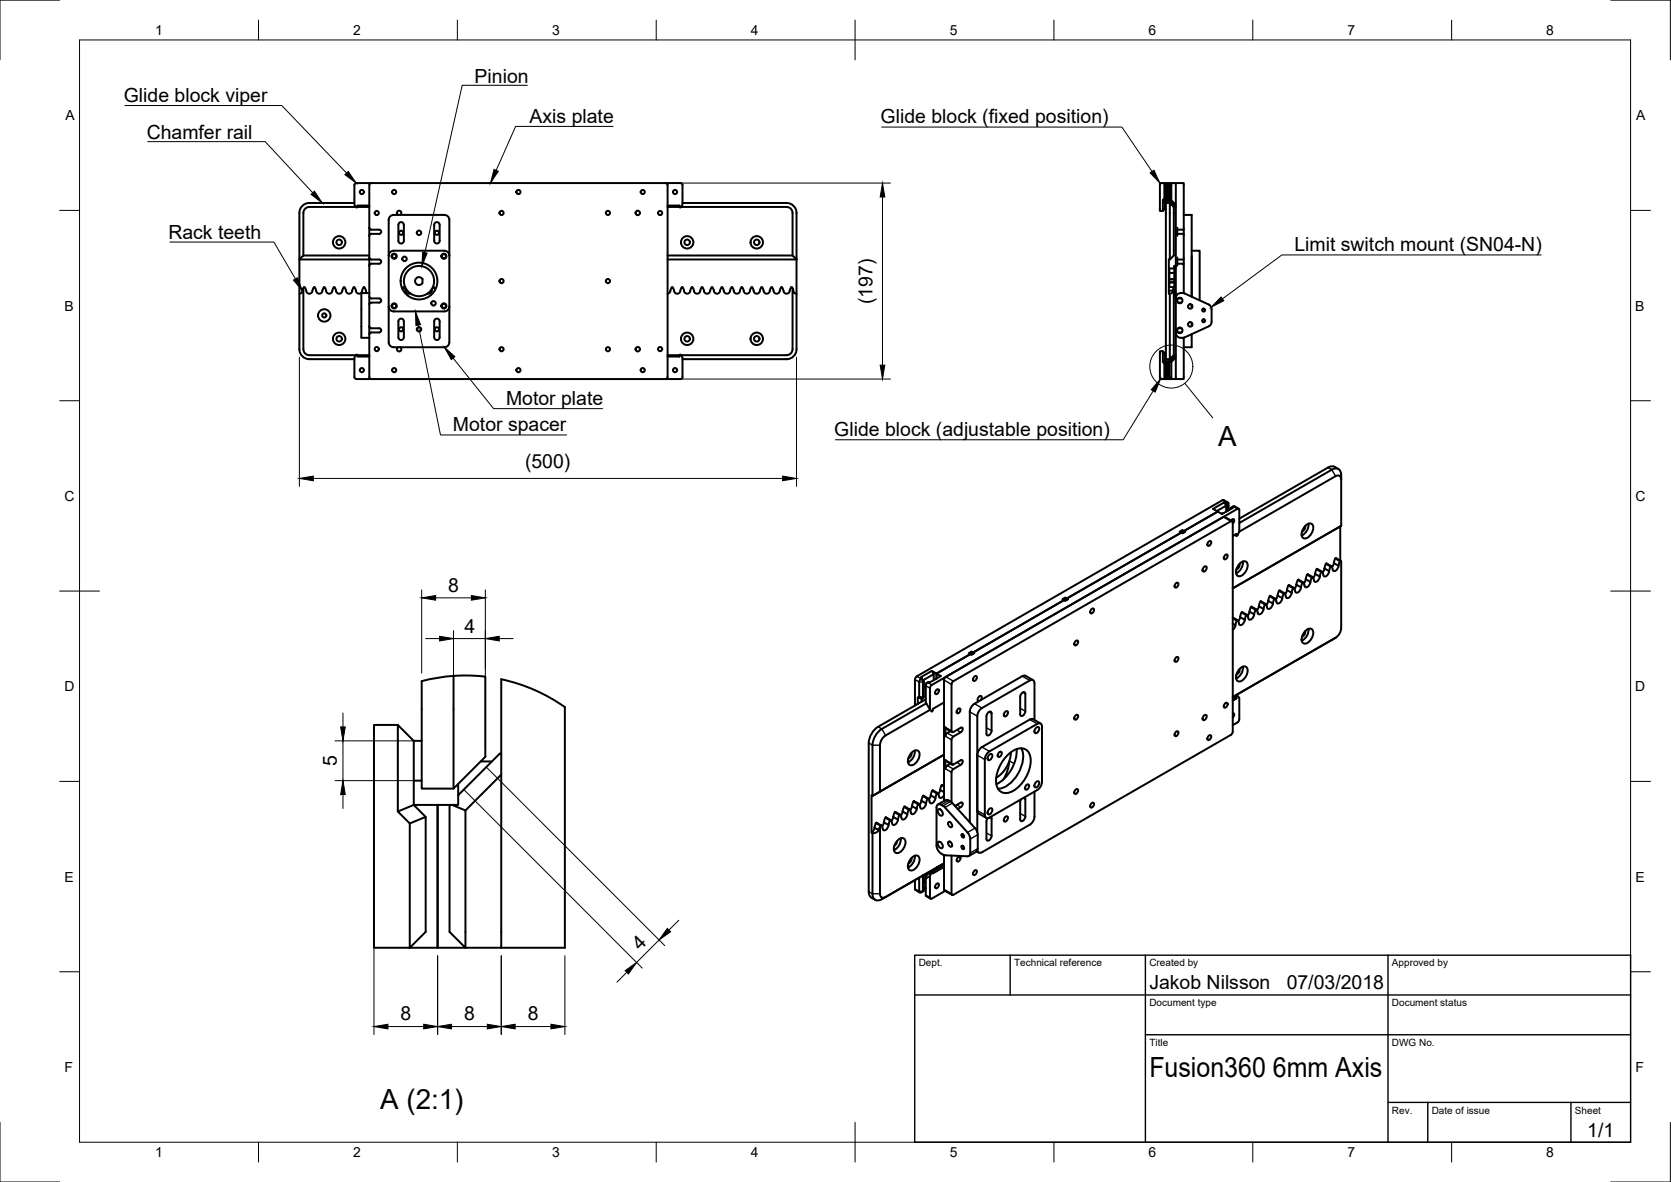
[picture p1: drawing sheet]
<svg xmlns="http://www.w3.org/2000/svg" width="420mm" height="297mm" viewBox="0 0 420 297" stroke-linecap="round" stroke-linejoin="round" font-family="sans-serif">
<!-- layer: Visible -->
<g fill="none" stroke="#000" stroke-width=".5">
<path d="M89.1 51h-11.3a2.5 2.5 0 0 0-2.5 2.5v11.7l1-1M89.5 52h-11.7a1.5 1.5 0 0 0-1.5 1.5v10.7M89.9 52h3M92.9 51.7h-3v.4h-.3l-.5-.7v-4.9l.3-.4h82l.2 .4v4.9l-.5 .7h-.2v-.4h-3M92.9 57.2v.3l.5 .2h1.9a.52 .52 0 0 1 .6 .5 .52 .52 0 0 1-.6 .6h-1.9h-.3l-.2 .5M93.4 46l-.5 .3v.2v27.2M98 54.5l1-.5h12.7a1.25 1.25 0 0 1 1.3 1.3v30.7a1.25 1.25 0 0 1-1.3 1.3h-12.7a1.25 1.25 0 0 1-1.3-1.3v-30.7zM100.1 54a.56 .56 0 0 1-.2-.8 .56 .56 0 0 1 .9 0 .56 .56 0 0 1-.2 .8M100.4 56a.69 .69 0 0 1 .7-.1 .69 .69 0 0 1 .4 .6v4a.69 .69 0 0 1-.6 .7 .69 .69 0 0 1-.7-.7v-4zM109.4 56a.69 .69 0 0 1 .7-.1 .69 .69 0 0 1 .4 .6v4a.69 .69 0 0 1-.6 .7 .69 .69 0 0 1-.7-.7v-4zM167.4 46l.4 .3 .1 .2v48.3l-.1 .2-.4 .3M167.9 52h3"/>
<path d="M171.2 52h26.6a1.5 1.5 0 0 1 1.5 1.5v10.7l1 1M171.6 51h26.2a2.5 2.5 0 0 1 2.5 2.5v11.7M292.8 49.9l-.4 .4v2.7l.5-.5v-2h.7v-4.5h-.8l.5 .5v3.6l-.5-.2v-3.9h-1.2v7h.8M292.9 51.3h.2M292.9 52.5h.2M293.3 50.1l-.4 .4-.5-.2M294 50.5h-.4v-4.5h2v5.4M294 46.5l.5-.5v4.3l-.4 .2zM294.1 51l1 1v12.2l-1 1zM294.1 51h-1v39.3h1M294.3 50.8v.4M294.5 50.3l1.1 1.1v.7l-1.3-1.3v-.3h-.2"/>
<path d="M295 51.9h.3M295.6 46h2v11.7M295.6 52.1v37.1M296 57.7h1.6M296 58.8h1.6M296 57.2v2.1M297.6 57.7v1.1M297.6 58.8v6.4M297.6 54h2v20.6v-10.3M75.3 73.8l.6-.3 .4-1.1v15.4a1.5 1.5 0 0 0 1.5 1.5h11.7M76.3 72.4l.3-.2 .4 .8a.79 .79 0 0 0 .8 .8 .79 .79 0 0 0 .8-.8l.4-.9 .5 .9a.79 .79 0 0 0 .8 .8 .79 .79 0 0 0 .8-.8l.4-.9 .5 .9a.79 .79 0 0 0 .8 .8 .79 .79 0 0 0 .8-.8l.4-.9 .5 .9a.79 .79 0 0 0 .8 .8 .79 .79 0 0 0 .8-.8l.4-.9 .5 .9a.79 .79 0 0 0 .8 .8 .79 .79 0 0 0 .8-.8l.4-.9 .5 .9a.79 .79 0 0 0 .8 .8 .79 .79 0 0 0 .8-.8l.3-.8h.2l.7 1.4M76.3 64.2h16.6"/>
<path d="M92.9 65.2h-17.6v22.6a2.5 2.5 0 0 0 2.5 2.5h11.3M92.9 73.7v21.1v.2l.5 .3M92.9 73.6h-2v11.3h2M92.9 64.7v.3l.5 .2h1.9a.52 .52 0 0 1 .6 .5 .52 .52 0 0 1-.6 .6h-1.9h-.3l-.2 .5M92.9 74.5v.2l.5 .3h1.9a.52 .52 0 0 1 .6 .5 .52 .52 0 0 1-.6 .5h-1.9l-.3 .1-.2 .4M97.7 77a1.25 1.25 0 0 0 1.3 1.3h12.7a1.25 1.25 0 0 0 1.3-1.3M101.2 72.6l.4-.5 .4 .8a.98 .98 0 0 0 1.1 .8M104.6 70a1 1 0 0 1 1.6 .2v.9a1 1 0 0 1-1.4 .3 1 1 0 0 1-.2-1.4zM109.4 72.8l-.4-.7-.4 .8a1.01 1.01 0 0 1-1.1 .9M113 64.3a1.25 1.25 0 0 0-1.3-1.3h-12.7a1.25 1.25 0 0 0-1.3 1.3M167.9 65.2h32.4M167.9 64.2h31.4"/>
<path d="M199.3 72.4l-.4-.2-.3 .8a.79 .79 0 0 1-.8 .8 .79 .79 0 0 1-.8-.8l-.5-.9-.4 .9a.79 .79 0 0 1-.8 .8 .79 .79 0 0 1-.8-.8l-.5-.9-.4 .9a.79 .79 0 0 1-.8 .8 .79 .79 0 0 1-.8-.8l-.5-.9-.4 .9a.79 .79 0 0 1-.8 .8 .79 .79 0 0 1-.8-.8l-.5-.9-.4 .9a.79 .79 0 0 1-.8 .8 .79 .79 0 0 1-.8-.8l-.5-.9-.4 .9a.79 .79 0 0 1-.8 .8 .79 .79 0 0 1-.8-.8l-.5-.9-.4 .9a.79 .79 0 0 1-.8 .8 .79 .79 0 0 1-.8-.8l-.5-.9-.4 .9a.79 .79 0 0 1-.8 .8 .79 .79 0 0 1-.8-.8l-.5-.9-.4 .9a.79 .79 0 0 1-.8 .8 .79 .79 0 0 1-.8-.8l-.5-.9-.4 .9a.79 .79 0 0 1-.8 .8 .79 .79 0 0 1-.8-.8l-.5-.9-.4 .9a.79 .79 0 0 1-.8 .8 .79 .79 0 0 1-.8-.8l-.5-.9-.4 .9a.79 .79 0 0 1-.8 .8 .79 .79 0 0 1-.8-.8l-.3-.8h-.2l-.6 1.4-.5 .2M200.3 65.2v22.6a2.5 2.5 0 0 1-2.5 2.5h-26.2M200.3 73.8l-.7-.3-.3-1.1v15.4a1.5 1.5 0 0 1-1.5 1.5h-26.6M293.9 72.1h1.2v.3M294 70.2h1.3M294 70.9h1.3M294 68.6h1.3M294.1 65.2h-.2v8.6h.2v16.5l1-1v-16.9l-.2 .6h-1M294.9 73l-.2 .6-.6 .2M295.1 72.6h.2M295.1 72.5h.2M295.1 73.8h.2"/>
<path d="M295.3 67.1v7.3h.3M295.3 67.5h-1.3v4.6M295.3 74.1h.3M295.3 67.1h.3M295.3 67.5h.3M295.3 73.6h.3M295.6 66.8h-.3v.3M295.6 74.9a1.51 1.51 0 0 1 2.3-1.1l6 2.7a1.25 1.25 0 0 1 .7 1.2v3.2a1.25 1.25 0 0 1-.7 1.1l-6 2.8a1.61 1.61 0 0 1-2.3-1.2M296 66.3h1.6v7.4M296 65.2h1.6M296 64.7v2.1M296 75.2v.6"/>
<path d="M296.2 75h.9M296.2 76h.9M297.6 65.2v1.1M299.6 63h2v12.5M299.6 76.6v.8M89.9 89.3h3M92.9 89.6h-3v-.4h-.3l-.5 .6v5l.3 .4h82l.2-.4v-5l-.5-.6h-.2v.4h-3M92.9 82v.2l.5 .3h1.9a.52 .52 0 0 1 .6 .5 .52 .52 0 0 1-.6 .5h-1.9l-.3 .1-.2 .4M100.1 87.3a.56 .56 0 0 0-.2 .8 .56 .56 0 0 0 .9 0 .56 .56 0 0 0-.2-.8M100.4 80.3a.69 .69 0 0 1 .7-.2 .69 .69 0 0 1 .4 .7v4a.69 .69 0 0 1-.6 .6 .69 .69 0 0 1-.7-.6v-4zM109.4 80.3a.69 .69 0 0 1 .7-.2 .69 .69 0 0 1 .4 .7v4a.69 .69 0 0 1-.6 .6 .69 .69 0 0 1-.7-.6v-4zM167.9 89.3h3"/>
<path d="M292.4 88.3h-.8v7h1.2v-3.9l.5-.3v3.7l-.5 .5h.8v-4.5h-.7v-2l-.5-.5v2.7l.4 .4M292.4 91l.5-.2 .4 .3M292.9 90h.2M292.9 88.8h.2M294 90.8l.5 .1v4.4l-.5-.5zM294.1 90.8h.2v-.3l1.3-1.3v.6l-1.1 1.1M294.3 90.1v.4M295 89.4h.3M295.6 89.8v5.5h-2v-4.5h.4M296 82.7v.6M296.2 82.5h.9M296.2 83.5h.9"/>
<path d="M297.6 84.9v10.4h-2M299.6 84v3.3h-2M299.6 81.1v.8M336.5 117.9a2 2 0 0 0-2.6-.4l-22.3 12.8M297 133.9l-.4-.3 .7-.4v.8M297 133.9l-28.8 16.5M297.3 133.2l.4 .2v.4v-.4l.3 .2-.7 .4-.3-.1M303.9 136.2l.4-.3a.71 .71 0 0 1 .1 .9 .71 .71 0 0 1-.8 .3v-.5zM306.2 128.6l-8.5 4.8M307.6 129.9h.3l1.9 1.1M307.6 129l-.5 .1M307.8 126.2l.4 .3"/>
<path d="M308 139.5l.4-.2a.71 .71 0 0 1 .1 .9 .71 .71 0 0 1-.7 .3l-.1-.5zM308.2 126.5l.5 .8 .2-.2M308.2 126.5l.6-.1 .1 1.8M308.3 127.1v1.5M308.7 127.3v1.1M308.8 126.3l-1.1-.6h-.3l-76.9 44.3-.4 .8v6.5M309.5 130.8l.4-.3h.3l.1 .6-.3 .5M309.8 127.4l.3 .2-2.8 1.6-2.3-1.3 2.8-1.7 .5 .9-2.3 1.3M310.7 134.3l.2 .4 .3-.2 .4-1v-5.3l-.2-.4-77.1 44.3-.5 .8v5.4M310.9 134.7v-.5l-.9 .5M311.5 127.8l-1.2-.6-.9 .5v.3M328.2 132.2l-.2 .8-.6 .6"/>
<path d="M328.4 132a1.05 1.05 0 0 1 1.4-.4 1.05 1.05 0 0 1 .4 1.5l-.4 .9a1.69 1.69 0 0 1-2.2 1.1 2.5 2.5 0 0 1 .8-3.1zM329 131.6a3.1 3.1 0 0 1-1.7 3M337 132.3v8.6M337.2 120.5a2.39 2.39 0 0 0-.9-2.7h-.9l-.5 .2-23.3 13.4M337.2 120.5v11.7l-27.2 15.7M337.2 120.5a.87 .87 0 0 0-.4-.9 .87 .87 0 0 0-1 .1l-24.2 13.9M267.5 150.8l-.4-.2 .8-.4v.8M267.5 150.8l-22.8 13.2M267.9 150.2l.3 .2v.4v-.4l.3 .2-.7 .4-.3-.2M274.4 153.1l.5-.2a.71 .71 0 0 1 .1 .8 .71 .71 0 0 1-.8 .4l-.1-.5zM295.6 146.6l.5-.2a.71 .71 0 0 1 .1 .8 .71 .71 0 0 1-.8 .4v-.5zM302.7 142.5l.5-.2a.76 .76 0 0 1 .1 .9 .76 .76 0 0 1-.9 .3v-.5z"/>
<path d="M310 155.2l1.2 .6M310 156.7l.6 .4M310.6 157.1l-.2 .7-.4 .5M311.7 141.7l-.2 .8-.6 .6M311.8 155.1l1.2 .6M311.8 155.1l-.5 1M311.9 141.5a1.05 1.05 0 0 1 1.4-.4 1.05 1.05 0 0 1 .4 1.5l-.4 .9a1.69 1.69 0 0 1-2.2 1.1 2.5 2.5 0 0 1 .8-3.1zM312.5 141.1a3.1 3.1 0 0 1-1.7 3M313 155.7l-.2 .8a.76 .76 0 0 1-1.2 .4l-.5-1.1-.5 1.3M313.5 154.5l-1.2-.7-.5 1.3M314.2 153.7l1.1 .7M314.2 153.7l-.5 1.1"/>
<path d="M315.3 154.4l-.2 .7a.76 .76 0 0 1-1.2 .4l-.4-1-.5 1.2M315.9 153.1l-1.3-.6-.4 1.2M316.5 152.4l-.5 1M316.5 152.4l1.2 .6M317.7 153l-.2 .8a.76 .76 0 0 1-1.2 .4l-.5-1.1-.5 1.3M318.2 151.8l-1.2-.7-.5 1.3M318.9 151l-.5 1M318.9 151l1.2 .7M320.1 151.7l-.3 .7a.76 .76 0 0 1-1.2 .4l-.4-1-.5 1.2M320.6 150.4l-1.3-.7-.4 1.3M321.2 149.6l-.4 1.1M321.2 149.6l1.2 .7"/>
<path d="M322.4 150.3l-.2 .7a.76 .76 0 0 1-1.2 .5l-.5-1.1-.4 1.3M323 149.1l-1.3-.7-.5 1.2M323.6 148.3l-.5 1M323.6 148.3l1.2 .7M324.8 149l-.3 .7a.76 .76 0 0 1-1.1 .4l-.5-1-.5 1.2M325.3 147.7l-1.2-.7-.5 1.3M325.9 146.9l1.2 .7M325.9 146.9l-.4 1.1M327.1 147.6l-.2 .7a.76 .76 0 0 1-1.2 .4l-.5-1-.4 1.3M327.7 146.3l-1.3-.6-.5 1.2M328.2 158.6l-.2 .8-.6 .6M328.3 145.6l1.2 .6"/>
<path d="M328.3 145.6l-.5 1M328.4 158.4a1.05 1.05 0 0 1 1.4-.3 1.05 1.05 0 0 1 .4 1.4l-.4 1a1.69 1.69 0 0 1-2.2 1.1 2.5 2.5 0 0 1 .8-3.2zM329 158a3.1 3.1 0 0 1-1.7 3M329.5 146.2l-.2 .8a.76 .76 0 0 1-1.2 .4l-.5-1.1-.5 1.3M330 145l-1.2-.7-.5 1.3M330.7 144.2l1.1 .7M330.7 144.2l-.5 1.1M331.8 144.9l-.2 .7a.76 .76 0 0 1-1.2 .4l-.4-1-.5 1.2M332.4 143.6l-1.3-.6-.4 1.2M333 142.9l-.5 1M333 142.9l1.2 .6M334.2 143.5l-.2 .7a.76 .76 0 0 1-1.2 .5l-.5-1.1-.5 1.3"/>
<path d="M334.7 142.3l-1.2-.7-.5 1.3M335.4 141.5l-.5 1M336.6 142.2l-.3 .7a.76 .76 0 0 1-1.2 .4l-.4-1-.5 1.2M336.6 142.2l.3-1.1 .2-.2 .1 .2v16.7l-.4 1.4-1 1.1M337.1 140.9l-1.2-.7-.2 .2-.3 1.1 1.2 .7M114 169.9l-4.4 .5-3.6 .8v27h8M114 169.9l4.2-.1 3.8 .2v20.2l-8 8zM231.1 175.1l-.3 .2v1.6M232.3 171.2l-.5-.8-.6 .7-.1 4M232.3 171.2l-.2 .2v3.9l-1-.2M232.3 171.2v4l-.6 .3-.9-.2M232.3 175.2l-.6 .3v.9"/>
<path d="M232.8 175.7l-12 6.9a5.2 5.2 0 0 0-2.4 4.1l.2 38.1a2.15 2.15 0 0 0 1.5 1.3M232.8 172l-.3 .6 .3 .4M232.9 176.7l-11.2 6.5a5.2 5.2 0 0 0-2.3 4.1v12.7l1.9-1.1v-11.6l.4-1.4 1-1.1 11.2-6.4M233.2 171.5l-.4 .3v4.7l1 1.8 .5 .5 .2-.2v-.4l2.9-1.7M233.2 171.5l-.4 .8M234.3 168.6l-2.8 1.6 .3 .2M234.8 169.4l-.5-.8 2.3 1.3-2.9 1.6-.2-.1-.3 .1M234.8 169.4v1.5M234.8 169.4l-2.7 1.5M235.4 173.4l.4-.2a.71 .71 0 0 1 .1 .8 .71 .71 0 0 1-.7 .4l-.1-.5zM237.2 176.6l.2 .1M237.8 170.1l-.4 .8v30.4"/>
<path d="M240.8 178.2l.5-.2a.71 .71 0 0 1 .1 .8 .71 .71 0 0 1-.8 .4v-.5zM244 164.4l-8.5 4.9v1.2M244 164.4l-.4-.2 .7-.4v.7M244.3 163.8l.4 .2v.3v-.3l.3 .1-.7 .5-.3-.2M245 170.1l.4-.2a.71 .71 0 0 1 .1 .8 .71 .71 0 0 1-.8 .3v-.5zM246.6 176l.2-.6-.1-.5a.77 .77 0 0 0-.8 .4 .77 .77 0 0 0 .2 .9M248.4 179.1l.5-.3 .4 .2v.3v4.3l-.2 .7a.66 .66 0 0 1-1 .3l-.1-4.6zM252.7 178.9l.5-.2a.76 .76 0 0 1 .1 .9 .76 .76 0 0 1-.8 .3l-.1-.5zM256.9 174.2l.5-.3 .4 .2v.3v4.3l-.2 .7a.66 .66 0 0 1-1 .3l-.1-4.6zM259.8 170.9l-1.9-1.1-.9 .1-12 6.9-.9 1.1-.3 1v27.8M270.4 179.8l.4-.2a.71 .71 0 0 1 .1 .8 .71 .71 0 0 1-.7 .4l-.1-.5zM270.4 161.2l.4-.3a.71 .71 0 0 1 .1 .9 .71 .71 0 0 1-.7 .3l-.1-.5z"/>
<path d="M295.6 165.3l.5-.2a.71 .71 0 0 1 .1 .8 .71 .71 0 0 1-.8 .3v-.4zM302.7 179.9l.5-.3a.76 .76 0 0 1 .1 .9 .76 .76 0 0 1-.9 .4v-.5zM308 176.8l.4-.2a.71 .71 0 0 1 .1 .8 .71 .71 0 0 1-.7 .4l-.1-.5zM310 175.5l1.1-.6 .5 .5v5.6l-.5 .6-1.1 .6M310 179.2h.2a.7 .7 0 0 1-.2 1.2M310.4 175.3l.5 .2-.9 .6M310.9 175v.5M311.2 174.9l-.3 .1M311.7 168.1l-.2 .8-.6 .6M311.9 167.9a1.05 1.05 0 0 1 1.4-.3 1.05 1.05 0 0 1 .4 1.4l-.4 1a1.69 1.69 0 0 1-2.2 1.1 2.5 2.5 0 0 1 .8-3.2zM312.5 167.5a3.1 3.1 0 0 1-1.7 3M334.9 160.8h.1"/>
<path d="M335.8 160.3l-25.8 14.9M335.8 160.3l-.9 .5M100 182.2h-6v56h9v-31.3l4-1.6v28.9l-4 4h7v-35.9h-6v-16.1l-4-4v21.7l3 3M104 196.2h2M104 186.2h2M115.2 197v2.8M120.9 191.4h2.8M126 189.4v-18.7a43.3 43.3 0 0 1 16 7v60.5h-16M126 194.7v43.5h-16v-35.9h3M229.2 189.2l-.2 .8-.6 .6M229.4 189a1.05 1.05 0 0 1 1.4-.4 1.05 1.05 0 0 1 .4 1.5l-.4 .9a1.69 1.69 0 0 1-2.2 1.1 2.5 2.5 0 0 1 .8-3.1zM230 188.6a3.1 3.1 0 0 1-1.7 3"/>
<path d="M234 199.9l-.4 1M234 199.9l1.2 .6M235.7 199.3l-1.2-.7-.5 1.3M236.4 198.5l-.5 1M236.4 198.5l1 .6M237.4 199.8l-.2 .3a.56 .56 0 0 1-.6 .5 .56 .56 0 0 1-.5-.6l-.5-.7-.4 1.2M237.4 189.7l-18 10.3-.3-.1v9.4l.3 .1v15.2a1.44 1.44 0 0 0 .7 1.5 1.44 1.44 0 0 0 1.6-.1l15.7-9-.6 .3 .6 .4v.2l-.5-.3-2.6 1.5M237.4 197.5l-.6-.2-.4 1.2M239 183.7a1.71 1.71 0 0 0-1.2 1.1l-.1 .2v-2.2l.2 .3 1.5 .9M239 191.9a1.71 1.71 0 0 0-1.2 1.1l-.1 .2v-2.2l.2 .3 1.5 .9M239.7 193.3l2.2-1.5a.54 .54 0 0 0-.1-.8l-2.1 1.1h-.4v-6.4l.4-.6 2.2-1.5a.54 .54 0 0 0-.1-.8l-2.1 1.1h-.4v-11.9l.4-.8 69.8-40.2h.4l.1 52.9-.3 .6-70.2 40.4-.2-.3v-9.6M239.7 193.3l-.4 .8v7.5"/>
<path d="M248.4 189.1l12.4-7.2a.72 .72 0 0 1 .8-.1 .72 .72 0 0 1 .4 .8v13.9l-.2 .9-1 1.1-12 6.9a.72 .72 0 0 1-.8 .1 .72 .72 0 0 1-.4-.7v-13.9l.2-1zM248.7 189.7l.6-.2a1 1 0 0 1-.8 1.5l-.2-.4zM251.2 189.1l.4-.2a.76 .76 0 0 1 .1 .9 .76 .76 0 0 1-.8 .3v-.5zM253.4 189.7a4.2 4.2 0 0 1 4.2-1.5 3.3 3.3 0 0 1 1.5 3.8 9.3 9.3 0 0 1-5.1 7.1 2.57 2.57 0 0 1-2.7-.4 2.57 2.57 0 0 1-.9-2.5 9.8 9.8 0 0 1 3-6.5zM253.7 191.4l-.3 1.9-1.1 2.6M254.2 189.1a7.8 7.8 0 0 1-3.7 6.3M255.6 188.3a9.8 9.8 0 0 1-5.1 8.8M256.8 188a7.1 7.1 0 0 1-1.3 7.2l-.6 .8a5.6 5.6 0 0 1-4 2.2M258 197.3l.5-.2a.76 .76 0 0 1 .1 .9 .76 .76 0 0 1-.8 .4v-.6zM260.1 198.9v6.3l-.2 .9-.6 .9-12.4 7.2-.7 .1-.4-.6M260.1 180.9v-9.2a.72 .72 0 0 0-.3-.8 .72 .72 0 0 0-.9 .1l-12 6.9-.7 .7-.4 .9-.1 29.6M260.5 183l.6-.3a1 1 0 0 1-.8 1.5l-.2-.4z"/>
<path d="M260.5 196.6l.6-.3a1 1 0 0 1-.8 1.5l-.2-.4zM261.6 181.8l-1.8-1.1-.9 .1-12 6.9-.9 1.1-.3 1M270.4 198.5l.4-.2a.71 .71 0 0 1 .1 .8 .71 .71 0 0 1-.7 .3l-.1-.5zM295.6 184l.5-.3a.71 .71 0 0 1 .1 .9 .71 .71 0 0 1-.8 .3v-.5zM303.9 184.9l.4-.2a.71 .71 0 0 1 .1 .9 .71 .71 0 0 1-.8 .3v-.5zM100 203.9l4-1.6 3 3M113 202.3h.7l3.3 1.4v34.5l-4-4zM113.7 202.3h1.5v-2.5l10.5-10.4h.3v5.3l-9 9M219.9 208l-.2 .7-.6 .6M219.9 208l1 .6 .4-.7v16.7a.87 .87 0 0 0 .4 .9 .87 .87 0 0 0 1-.1M220.9 208.6l-.5 .6-1 .2M221.6 207.4l-1.3-.7-.4 1.3"/>
<path d="M222.2 206.6l-.4 1.1M222.2 206.6l1.2 .7M223.4 207.3l-.2 .7a.76 .76 0 0 1-1.2 .5l-.4-1.1-.3 .5M224 206.1l-1.3-.7-.5 1.2M224.6 205.3l1.2 .7M224.6 205.3l-.5 1M225.5 211.4l-.1 .6-.5 .4M225.8 206l-.3 .7a.76 .76 0 0 1-1.1 .4l-.5-1-.5 1.2M225.8 211.1a1.05 1.05 0 0 1 1.5-.4 1.05 1.05 0 0 1 .3 1.4l-.3 1a1.69 1.69 0 0 1-2.3 1.1 2.5 2.5 0 0 1 .8-3.1zM226.3 204.7l-1.2-.7-.5 1.3M226.5 210.7a3.1 3.1 0 0 1-1.7 3M227 203.9l1.1 .7"/>
<path d="M227 203.9l-.5 1.1M228.1 204.6l-.2 .7a.76 .76 0 0 1-1.2 .5l-.5-1.1-.4 1.3M228.7 203.4l-1.3-.7-.4 1.2M229.2 215.6l-.2 .9-.6 .5M229.3 202.6l1.2 .7M229.3 202.6l-.5 1M229.4 215.5a1.05 1.05 0 0 1 1.4-.4 1.05 1.05 0 0 1 .4 1.4l-.4 1a1.69 1.69 0 0 1-2.2 1.1 2.5 2.5 0 0 1 .8-3.1zM230 215a3.1 3.1 0 0 1-1.7 3M230.5 203.3l-.2 .7a.76 .76 0 0 1-1.2 .4l-.5-1-.5 1.2M231 202l-1.2-.7-.5 1.3M231.7 201.2l-.5 1.1M231.7 201.2l1.1 .7"/>
<path d="M232.3 219.9h.1M232.8 201.9l-.2 .7a.76 .76 0 0 1-1.2 .4l-.4-1-.5 1.3M233 219.9l-.2 .2M233.4 200.6l-1.3-.6-.4 1.2M234.5 219h.1M234.8 218.5v.3M235.2 200.5l-.2 .8a.76 .76 0 0 1-1.2 .4l-.5-1.1-.5 1.3M235.5 218.1v.3v-.3l.3 .2M235.8 202.2l1.9-1.1a1.94 1.94 0 0 1 1.8 .7l5.7 6.3 .5 1 .1 4.5-.3 .4-1.9 1.1M236 203.4a1.06 1.06 0 0 1 .9 1.6 1.06 1.06 0 0 1-.9-1.6zM236 211.5a1.06 1.06 0 0 1 .9 1.6 1.06 1.06 0 0 1-.9-1.6zM236.7 202.3a.72 .72 0 0 0-.9-.1 .72 .72 0 0 0-.3 .7v9.6a2.68 2.68 0 0 0 2.1 2.4l5.7 .3a.71 .71 0 0 0 .7-.9l-.1-3.8-.4-1-5.9-6.6-.9-.6"/>
<path d="M236.8 217.3l-.7 .4v.4M237.4 214.9v8.8l2 1.2M237.4 217.9l-2.9 1.6v-.5l-.2 .2M238.4 206.6a.76 .76 0 0 1 .9 .4 .76 .76 0 0 1-.1 .9l-.7-.5zM238.4 211.6a.76 .76 0 0 1 .9 .3 .76 .76 0 0 1-.1 .9l-.7-.5zM240.1 202.5l1.7-.9a.75 .75 0 0 1-.2 1.2l-.8 .5M240.8 215.5l.5-.2a.71 .71 0 0 1 .1 .8 .71 .71 0 0 1-.8 .3v-.5zM241.8 209.7l.5 .1 .1 .6-.5-.1zM241.8 212.6l.5 .1 .1 .6-.5-.1zM245 218.9l.4-.2a.71 .71 0 0 1 .1 .8 .71 .71 0 0 1-.8 .3v-.5zM245.6 214l.5 .3M245.7 203.7l.4 .7 1.9 1.1"/>
<path d="M248.7 203.4l.6-.3a1 1 0 0 1-.8 1.5l-.2-.4zM249.1 205.3l.2 .4v4.4l-.2 .6a.66 .66 0 0 1-1 .4l-.1-4.7 .4-.8M252.7 205.4l.5-.3a.76 .76 0 0 1 .1 .9 .76 .76 0 0 1-.8 .4l-.1-.6zM257.6 200.4l.2 .4v4.4l-.2 .6a.66 .66 0 0 1-1 .4l-.1-4.6 .2-.7M274.4 201.9l.5-.2a.71 .71 0 0 1 .1 .8 .71 .71 0 0 1-.8 .4l-.1-.5zM230.1 221.2v2.4l1.2 .7M232.1 220h.1M232.1 220v4l.2-.2-.9 .5-.3-.3v-3.4M232.1 220l.2-.1v3.9M232.1 220l-.1 .1M232.8 220.1v.2l.2-.4 1.3-.8-.5 1.1-1.2 .8-.1 .6 .3 .2M232.8 220.1v5l1.2 .7"/>
<path d="M232.8 223.2l-.5 .2M233.8 220.2l.1 5.6h.4l3.3-1.9M235.4 222.2l.4-.2a.71 .71 0 0 1 .1 .8 .71 .71 0 0 1-.7 .4l-.1-.5z"/>
<circle cx="91" cy="48.3" r=".52"/>
<circle cx="94.7" cy="53.5" r=".52"/>
<circle cx="99.1" cy="48.3" r=".52"/>
<circle cx="100.9" cy="58.5" r=".52"/>
<circle cx="105.4" cy="58.5" r=".56"/>
<circle cx="109.9" cy="58.5" r=".52"/>
<circle cx="126.1" cy="53.5" r=".52"/>
<circle cx="130.4" cy="48.3" r=".52"/>
<circle cx="152.9" cy="53.5" r=".52"/>
<circle cx="160.4" cy="53.5" r=".56"/>
<circle cx="161.6" cy="48.3" r=".52"/>
<circle cx="166" cy="53.5" r=".52"/>
<circle cx="169.7" cy="48.3" r=".52"/>
<circle cx="81.5" cy="79.3" r=".52"/>
<circle cx="81.5" cy="79.3" r="1.56"/>
<circle cx="85.3" cy="60.9" r=".69"/>
<circle cx="85.3" cy="60.9" r="1.56"/>
<circle cx="99.1" cy="76.9" r=".65"/>
<circle cx="99.1" cy="64.4" r=".65"/>
<circle cx="99.1" cy="64.4" r=".52"/>
<circle cx="99.1" cy="76.9" r=".52"/>
<circle cx="101.7" cy="65" r=".56"/>
<circle cx="105.4" cy="70.6" r="3.8"/>
<circle cx="105.4" cy="70.6" r="4.6"/>
<circle cx="109" cy="76.2" r=".56"/>
<circle cx="111.6" cy="64.4" r=".65"/>
<circle cx="111.6" cy="76.9" r=".65"/>
<circle cx="111.6" cy="76.9" r=".52"/>
<circle cx="111.6" cy="64.4" r=".52"/>
<circle cx="126.1" cy="70.6" r=".52"/>
<circle cx="152.9" cy="70.6" r=".52"/>
<circle cx="172.8" cy="60.9" r=".69"/>
<circle cx="172.8" cy="60.9" r="1.56"/>
<circle cx="190.3" cy="60.9" r=".69"/>
<circle cx="190.3" cy="60.9" r="1.56"/>
<circle cx="296.6" cy="75.5" r=".69"/>
<circle cx="299.3" cy="77" r=".56"/>
<circle cx="302.6" cy="77.9" r=".38"/>
<circle cx="85.3" cy="85.1" r=".69"/>
<circle cx="85.3" cy="85.1" r="1.56"/>
<circle cx="91" cy="93" r=".52"/>
<circle cx="94.7" cy="87.7" r=".52"/>
<circle cx="99.1" cy="93" r=".52"/>
<circle cx="100.9" cy="82.8" r=".52"/>
<circle cx="105.4" cy="82.8" r=".56"/>
<circle cx="109.9" cy="82.8" r=".52"/>
<circle cx="126.1" cy="87.8" r=".52"/>
<circle cx="130.4" cy="93" r=".52"/>
<circle cx="152.9" cy="87.8" r=".52"/>
<circle cx="160.4" cy="87.8" r=".56"/>
<circle cx="161.6" cy="93" r=".52"/>
<circle cx="166" cy="87.7" r=".52"/>
<circle cx="169.7" cy="93" r=".52"/>
<circle cx="172.8" cy="85.1" r=".69"/>
<circle cx="172.8" cy="85.1" r="1.56"/>
<circle cx="190.3" cy="85.1" r=".69"/>
<circle cx="190.3" cy="85.1" r="1.56"/>
<circle cx="296.6" cy="83" r=".69"/>
<circle cx="299.3" cy="81.5" r=".56"/>
<circle cx="302.6" cy="80.6" r=".38"/>
</g>
<!-- layer: Visible Narrow -->
<g fill="none" stroke="#000" stroke-width=".35">
<path d="M333.9 117.5l1 .5 .9 1.7M307.4 125.7l1 .6 .5 .8M307.6 129.9l1.9 1.1M310.1 127.3l1 .6M310 155.4l.9 .6M312.1 154l1.2 .7M314.5 152.6l1.2 .7M316.8 151.3l1.2 .6M319.2 149.9l1.2 .7M321.6 148.5l1.1 .7M323.9 147.2l1.2 .7M326.3 145.8l1.1 .7"/>
<path d="M328.6 144.5l1.2 .7M331 143.1l1.2 .7M333.3 141.8l1.2 .6M335.7 140.4l1.2 .7M230.5 170l1.1 .6 .5 .8h-1l-1-.6M231.9 175.4v.8M232.8 172.3l1 .6M233.2 171.5l1.1 .6M237.4 170.9l1.9 1.1M237.8 170.1l1.9 1.1M243.8 178.9l1.9 1.1M245 176.8l1.9 1.1"/>
<path d="M248.7 178.9l.6 .4M256.5 178l1.3 .7M257 169.9l1.9 1.1M257.2 174l.6 .4M335.8 160.3l-.9 .5M218.4 186.7l1 .6h1.9M220.8 182.6l.9 .6 1 1.6M234.3 198.8l1.2 .6M236.7 197.4l.7 .4M237.7 193.2l1.6 .9M237.7 191l1.6 .8M237.7 185l1.6 .9"/>
<path d="M237.7 182.8l1.6 .9M238.2 192.4l1.5 .9M238.2 184.2l1.5 .9M240.6 183.4l1 .6M240.6 191.6l1 .6M245.7 189.8l1.9 1.1M246.9 187.7l1.9 1.1M248 182.9l1.3 .7M253.8 191.2l1.2 .7M258.9 180.8l1.9 1.1M220.2 206.9l1.2 .7M222.6 205.6l1.1 .6"/>
<path d="M224.9 204.2l1.2 .7M227.3 202.8l1.1 .7M229.6 201.5l1.2 .7M232 200.1l1.2 .7M238.5 201.2l-1.8 1.1M239 201.4l-1.9 1.1M239.5 201.8l-1.9 1.1M240.6 202.3l1 .5M245.2 208.1l-1.9 1.1M245.7 203.7l1.9 1.1M245.9 209.8l-1.9 1M245.9 213.3l-1.9 1"/>
<path d="M248 209.3l1.3 .8M248.8 205.4l.5 .3M256.5 204.4l1.3 .8M257.3 200.5l.5 .3M218.4 224.1l1 .5h1.9M222.7 225.4l-1 .6M230.1 223.4l1 .6h1l-.5 .3M232.8 224.9l1 .6M237.4 223.5l1.9 1.1"/>
</g>
<!-- layer: Border -->
<g fill="none" stroke="#000" stroke-width=".25">
<path d="M15 0h-15v15M20 10h390v277h-390zM65 5v5M115 5v5M165 5v5M215 5v10M265 5v5M315 5v5M365 5v5M405 0h15v15M15 52.9h5M410 52.9h5"/>
<path d="M15 100.7h5M410 100.7h5M15 148.5h10M405 148.5h10M15 196.4h5M410 196.4h5M15 244.2h5M410 244.2h5M0 282v15h15M65 287v5M115 287v5M165 287v5"/>
<path d="M215 282v10M265 287v5M315 287v5M365 287v5M420 282v15h-15"/>
</g>
<!-- layer: TitleBlock -->
<path d="M230 240h180v47h-180zM230 250h180M254 240v10M288 240v47M349 240v47M288 260h122M349 277h61M359 277v10M395 277v10" fill="none" stroke="#000" stroke-width=".35"/>
<!-- layer: Annotations -->
<path d="M78.2 48.8l.9-.8 1.9 3zM86.7 43.9l.9-.8 2 2.9zM124.2 42.6l1.1 .4-2 3zM289.2 43.4l1-.6 1.4 3.2zM73.8 70.4l1-.6 1.3 3.3zM106.3 63.4l1.1 .2-1.3 3.3zM307 74.6l.7 1-3.1 1.6zM104.5 78.3l1.2 3.3-1.1 .2zM111.7 87.3l2.7 2.3-.9 .8zM291.8 95.3l-1.3 3.2-1-.6z" fill="#000" stroke="#000" stroke-width=".25"/>
<g fill="none" stroke="#000" stroke-width=".25">
<path d="M31.4 26.5h39.4l16.3 17M37.1 35.6h29.6l11.9 12.8M132.6 21.4h-16.4l-9.4 42.1M154.1 31.8h-24.4l-4.9 11M221.7 31.9h60.4l7.6 11.2M42.7 60.8h26.2l5.4 9.3M387.5 64.1h-65.2l-14.9 11M105.2 81.7l5.6 27.6h31.7M113.9 90l10.2 12.7h27.4M290 98.2l-7.6 12.3h-72.4M297.9 96.3l7 8.7"/>
<circle cx="294.5" cy="92.1" r="5.4"/>
</g>
<!-- layer: Dimensions -->
<g fill="none" stroke="#000" stroke-width=".25">
<path d="M169.4 46h54.5M221.9 49.5v42.3M75.3 89.8v32.4M169.4 95.3h54.5M200.3 89.8v32.4M78.8 120.2h118M106 148.2v21M109.5 150.2h9M114 158.5v37.7M122 148.2v40M86.2 179.2v3.5M107 160.5h3.5"/>
<path d="M114 160.5h8M125.5 160.5h3.5M84.2 186.2h19.8M84.2 196.2h19.8M86.2 186.2v10M86.2 199.7v3.5M116.6 198.4l44.9 44.9M122.3 192.8l44.8 44.8M94 236.2v23.8M165.7 236.2l-5.6 5.7M170.7 231.3l-2.5 2.4M97.5 258h9"/>
<path d="M110 240.2v19.8M113.5 258h9M126 240.2v19.8M129.5 258h9M142 240.2v19.8M157.6 244.3l-2.5 2.5"/>
</g>
<g fill="#000" stroke="#000" stroke-width=".25">
<path d="M221.9 46l.6 3.5h-1.2zM221.3 91.8h1.2l-.6 3.5zM75.3 120.2l3.5-.6v1.2zM196.8 119.6l3.5 .6-3.5 .6zM106 150.2l3.5-.5v1.1zM110.5 159.9l3.5 .6-3.5 .6zM118.5 149.7l3.5 .5-3.5 .6zM122 160.5l3.5-.6v1.2zM85.7 182.7h1.1l-.6 3.5zM86.2 196.2l.6 3.5h-1.1zM167.8 233.3l.8 .9-2.9 2zM94 258l3.5-.6v1.2z"/>
<path d="M106.5 257.4l3.5 .6-3.5 .6zM110 258l3.5-.6v1.2zM122.5 257.4l3.5 .6-3.5 .6zM126 258l3.5-.6v1.2zM138.5 257.4l3.5 .6-3.5 .6zM157.2 243.9l2.9-2-2.1 2.9z"/>
</g>
<g font-size="7">
<text x="306.3" y="112.1">A</text>
<text x="289" y="270.5">Fusion360 6mm Axis</text>
<text x="95.6" y="278.6">A (2:1)</text>
</g>
<g font-size="4.9">
<text x="119.3" y="20.7">Pinion</text>
<text x="31.1" y="25.5">Glide block viper</text>
<text x="36.9" y="34.9">Chamfer rail</text>
<text x="133.2" y="30.8">Axis plate</text>
<text x="221.4" y="30.9">Glide block (fixed position)</text>
<text x="42.3" y="60.1">Rack teeth</text>
<text x="325.5" y="63">Limit switch mount (SN04-N)</text>
<text x="219.4" y="76.4" transform="rotate(-90 219.4 76.4)">(197)</text>
<text x="127.2" y="101.7">Motor plate</text>
<text x="113.9" y="108.3">Motor spacer</text>
<text x="209.8" y="109.5">Glide block (adjustable position)</text>
<text x="132" y="117.7">(500)</text>
<text x="112.7" y="148.7">8</text>
<text x="116.8" y="159">4</text>
<text x="84.7" y="192.5" transform="rotate(-90 84.7 192.5)">5</text>
<text x="160.9" y="238.9" transform="rotate(-45 160.9 238.9)">4</text>
<text x="289" y="248.5">Jakob Nilsson</text>
<text x="323.5" y="248.5">07/03/2018</text>
<text x="100.7" y="256.4">8</text>
<text x="116.7" y="256.4">8</text>
<text x="132.7" y="256.4">8</text>
<text x="399.1" y="285.7">1/1</text>
</g>
<g font-size="3.5">
<text x="39" y="8.8">1</text>
<text x="88.8" y="8.8">2</text>
<text x="138.8" y="8.8">3</text>
<text x="188.7" y="8.8">4</text>
<text x="238.8" y="8.8">5</text>
<text x="288.7" y="8.8">6</text>
<text x="338.8" y="8.8">7</text>
<text x="388.8" y="8.8">8</text>
<text x="16.4" y="30.2">A</text>
<text x="411.4" y="30.2">A</text>
<text x="16.2" y="78">B</text>
<text x="411.2" y="78">B</text>
<text x="16.2" y="125.9">C</text>
<text x="411.2" y="125.9">C</text>
<text x="16.2" y="173.7">D</text>
<text x="411.2" y="173.7">D</text>
<text x="16.2" y="221.5">E</text>
<text x="411.2" y="221.5">E</text>
<text x="16.2" y="269.4">F</text>
<text x="411.2" y="269.4">F</text>
<text x="39" y="290.8">1</text>
<text x="88.8" y="290.8">2</text>
<text x="138.8" y="290.8">3</text>
<text x="188.7" y="290.8">4</text>
<text x="238.8" y="290.8">5</text>
<text x="288.7" y="290.8">6</text>
<text x="338.8" y="290.8">7</text>
<text x="388.8" y="290.8">8</text>
</g>
<g font-size="2.5">
<text x="231" y="242.8">Dept.</text>
<text x="255" y="242.8">Technical reference</text>
<text x="289" y="242.8">Created by</text>
<text x="350" y="242.8">Approved by</text>
<text x="289" y="252.8">Document type</text>
<text x="350" y="252.8">Document status</text>
<text x="289" y="262.8">Title</text>
<text x="350" y="262.8">DWG No.</text>
<text x="350" y="279.8">Rev.</text>
<text x="360" y="279.8">Date of issue</text>
<text x="396" y="279.8">Sheet</text>
</g>
</svg>
